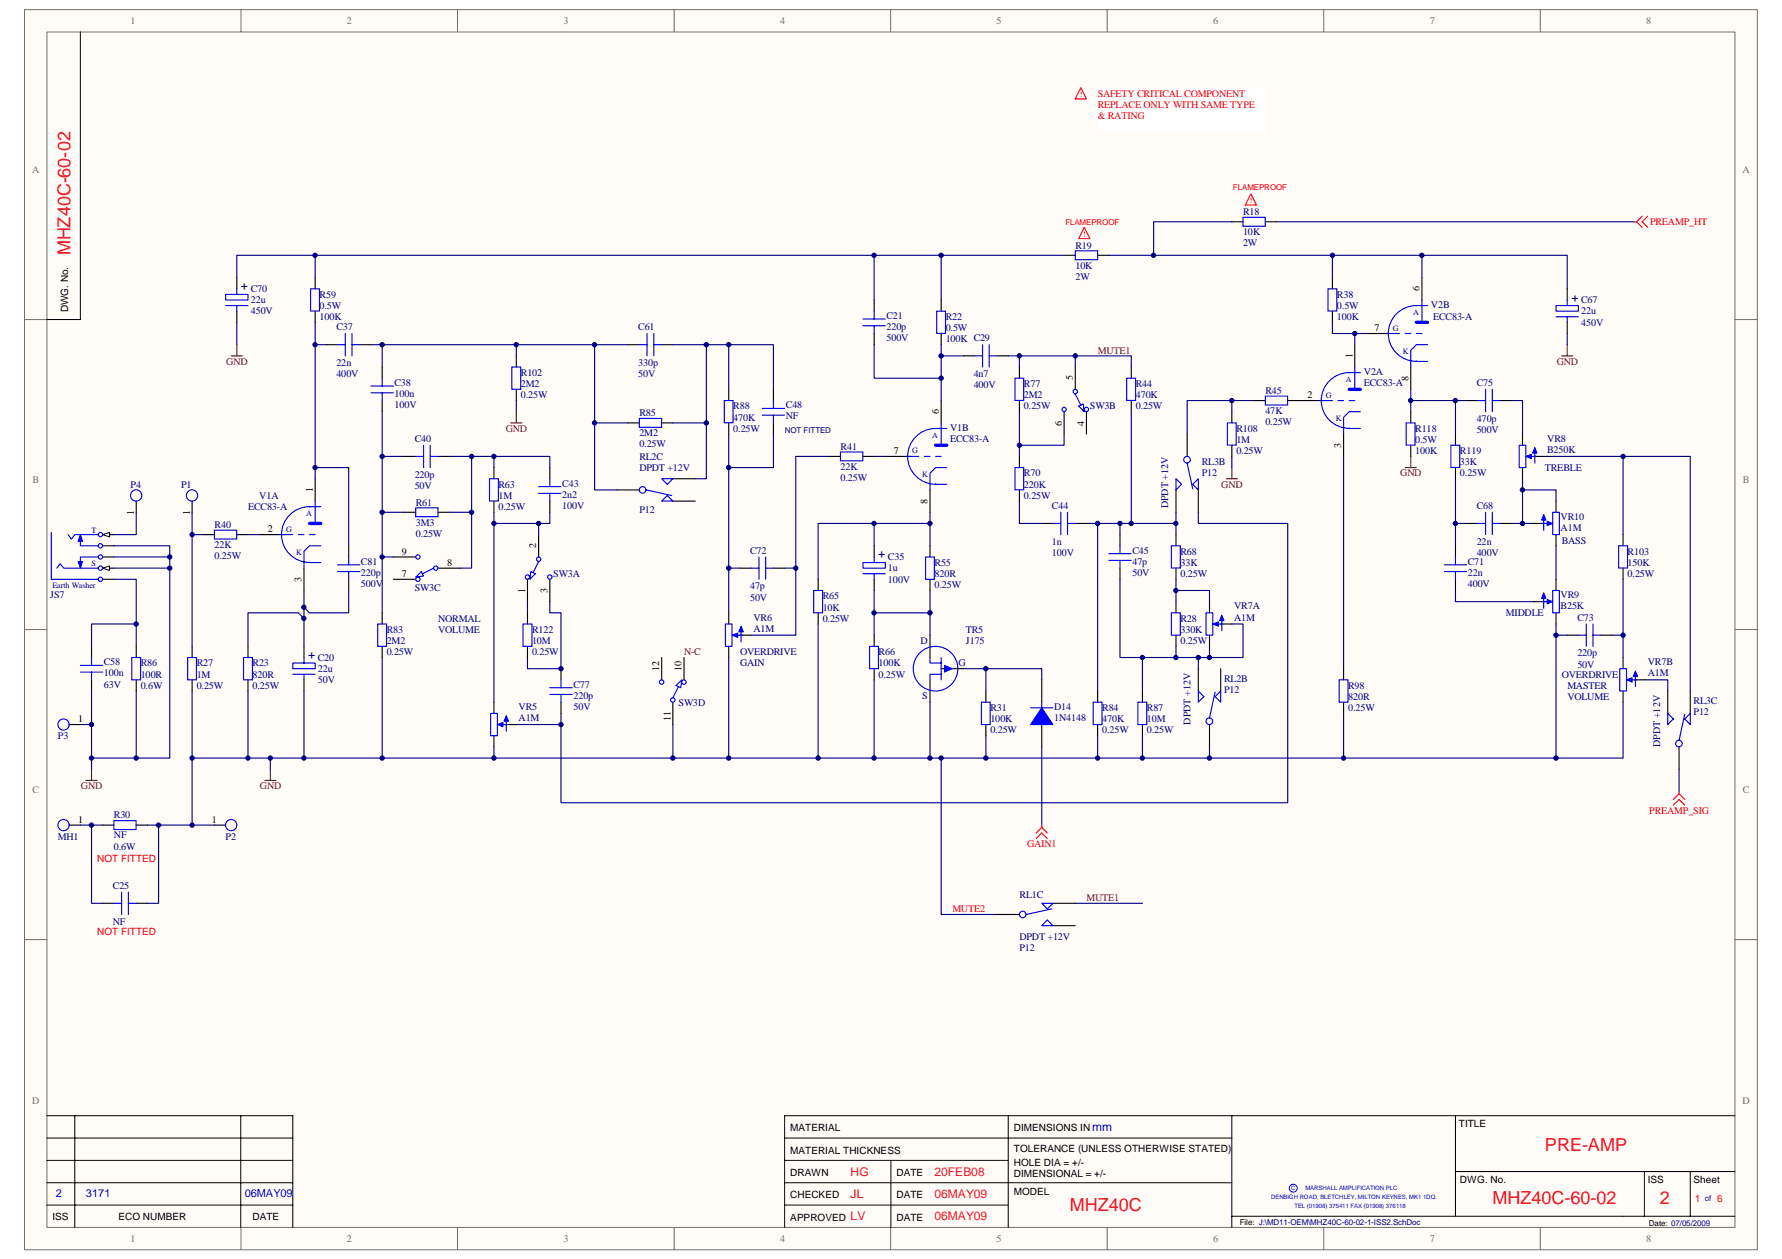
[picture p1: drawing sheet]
<svg xmlns="http://www.w3.org/2000/svg" width="297mm" height="210mm" viewBox="0 0 297 210" stroke-linecap="round" stroke-linejoin="round" font-family="sans-serif">
<path d="M4.1 1.6h288.8v206.8h-288.8z" fill="#fffcf8"/>
<path d="M4.1 1.6h288.8v206.8h-288.8z" fill="none" stroke="#706f64" stroke-width=".17"/>
<path d="M7.8 5.4h281.4v199.2h-281.4z" fill="#fffcf8"/>
<g fill="none" stroke="#706f64" stroke-width=".17">
<path d="M7.8 5.3h281.4v199.3h-281.4zM40.2 1.6v3.7M76.3 1.6v3.7M112.4 1.6v3.7M148.5 1.6v3.7M184.5 1.6v3.7M220.7 1.6v3.7M256.7 1.6v3.7M4.1 53.3h3.7M289.2 53.3h3.7M4.1 105h3.7M289.2 105h3.7"/>
<path d="M4.1 156.7h3.7M289.2 156.7h3.7M40.2 204.6v3.8M76.3 204.6v3.8M112.4 204.6v3.8M148.5 204.6v3.8M184.5 204.6v3.8M220.7 204.6v3.8M256.7 204.6v3.8"/>
</g>
<g fill="none" stroke="#000" stroke-width=".17">
<path d="M13.4 5.3v48h-5.6M7.8 186h41v18.6M7.8 189.7h41M7.8 193.5h41M7.8 197.2h41M12.5 186v18.6M40.1 186v18.6M130.8 189.7h74.5M130.8 193.5h37.3M130.8 197.2h74.5M148.5 193.5v11.1M168.1 186v18.6"/>
<path d="M205.3 186h-74.5v18.6M242.6 186v16.8M242.6 195.3h46.6M274.1 195.3v7.5M281.7 195.3v7.5M289.2 186h-83.9v18.6M7.8 200.9h41M130.8 200.9h37.3M205.3 202.8h83.9"/>
</g>
<path d="M214.9 198a.66 .66 0 0 1 1-.5 .66 .66 0 0 1 .1 1.1 .66 .66 0 0 1-1-.2l-.1-.3" fill="none" stroke="#00f" stroke-width=".17"/>
<path d="M17.1 89.1h1.9" fill="none" stroke="#000" stroke-width=".19"/>
<path d="M17.1 89.1l1.1-.3v.7z" fill="#fffcf8" stroke="#000" stroke-width=".17"/>
<path d="M17.1 96.6h1.9M17.1 94.7h1.9" fill="none" stroke="#000" stroke-width=".19"/>
<g fill="none" stroke="#00f" stroke-width=".19">
<path d="M8.5 96.6h7.9M11.3 89.1l.6 .8 .6-.8h3.9"/>
<circle cx="16.7" cy="89.1" r=".36"/>
<circle cx="16.7" cy="96.6" r=".36"/>
</g>
<path d="M17.1 94.7l1.1-.3v.7z" fill="#fffcf8" stroke="#000" stroke-width=".17"/>
<g fill="none" stroke="#00f" stroke-width=".19">
<path d="M207.2 36.2h3.7v1.5h-3.7zM37.6 49.1h3.7v.9h-3.7zM37.6 50.9h3.7M39.5 48.2v.9M39.5 50.9v1M51.8 48.2h1.5v3.7h-1.5zM56.3 57.5h1.2M57.5 55.6v3.7M58.7 57.5h1.3M58.7 55.6v3.7M106.6 57.5h1.3M107.9 55.6v3.7"/>
<path d="M109 55.6v3.7M109 57.5h1.3M143.8 53.2h3.8M143.8 54.3h3.8M145.7 51.9v1.3M145.7 54.3v1.3M156.1 51.9h1.5v3.7h-1.5zM162.5 59.3h1.3M163.8 57.5v3.7M164.9 57.5v3.7M164.9 59.3h1.3M179.2 41.8h3.8v1.5h-3.8z"/>
<path d="M221.4 48.2h1.4v3.7h-1.4zM231.4 55.6h1.9M234.2 55.6h1M236.1 55.6h.9M237 50v3.7M238 50.9h-1.9a4.6 4.6 0 0 0-4.7 4.7 4.6 4.6 0 0 0 4.7 4.6l1.9 .1M238 57.5h-1.9l-.9 .9v2.8M259.4 52.8h3.7M259.4 50.9h3.7v1h-3.7zM261.2 50v.9M261.2 52.8v.9M61.8 64.4h3.8"/>
<path d="M61.8 65.5h3.8M63.7 63.1v1.3M63.7 65.5v1.3M69.3 76.1h1.3M70.6 74.2v3.8M71.7 76.1h1.3M71.7 74.2v3.8M81.6 79.8h1.5v3.7h-1.5zM85.3 61.2h1.5v3.7h-1.5zM91.6 79.8v1.3M106.6 69.8h3.7v1.4h-3.7zM110.3 79.8h1.9l-1 1z"/>
<path d="M120.7 66.8h1.5v3.7h-1.5zM140.1 75.4h3.7v1.4h-3.7zM151.3 76.1h1.9M154.1 76.1h.9M156 76.1h.9M156.9 70.5v3.7M157.8 71.4h-1.8a4.6 4.6 0 0 0-4.7 4.7 4.6 4.6 0 0 0 4.7 4.6M157.8 78h-1.8l-1 .9v2.8M169.2 63.1h1.4v3.7h-1.4zM169.2 78h1.4v3.7h-1.4zM179.2 65.7l1 1.8M179.8 67.7l.7-.3 .2 1.2z"/>
<path d="M187.8 63.1h1.5v3.7h-1.5zM196 79.8l1 1-1 .9zM197.9 77.2l.9 4.3M204.6 70.5h1.5v3.7h-1.5zM210.9 66h3.7v1.5h-3.7zM220.2 66.8h1.9M223 66.8h1M224.9 66.8h.9M225.8 61.2v3.7M226.8 62.1h-1.8a4.6 4.6 0 0 0-4.8 4.7 4.6 4.6 0 0 0 4.8 4.6h1.8M226.8 68.6h-1.9l-.9 1v2.8M234.4 70.5h1.5v3.7h-1.5z"/>
<path d="M241.8 74.2h1.5v3.7h-1.5zM246.3 66.8h1.3M247.6 64.9v3.7M248.7 66.8h1.4M248.7 64.9v3.7M253.2 74.2h1.1v3.8h-1.1zM254.9 76.1h1.1M255.8 75.2v2M8.5 88.8v7.8M9.5 94.7l.5-.7 .6 .7h5.8M13.4 89.7v1.3h3M16.4 92.9h-3v1.3"/>
<path d="M22.6 83.5a.94 .94 0 0 1-.7-1.4 .94 .94 0 0 1 1.6 0 .94 .94 0 0 1-.8 1.4M32 83.5a.94 .94 0 0 1-.8-1.4 .94 .94 0 0 1 1.6 0 .94 .94 0 0 1-.8 1.4M35.7 88.4h3.8v1.5h-3.8zM46.9 89.1h1.9M49.7 89.1h1M51.6 93.8h1.9M51.6 89.1h.9M52.5 83.5v3.8M53.5 84.5h-1.9a4.6 4.6 0 0 0-4.7 4.6 4.6 4.6 0 0 0 4.7 4.7M53.5 91h-1.9l-.9 .9v2.8M56.3 94.2h3.7M56.3 95.3h3.7"/>
<path d="M58.1 92.9v1.3M58.1 95.3v1.3M69.3 84.7h3.7v1.4h-3.7zM70.2 95.3l.4 .7-1.3 .2zM72.3 94.7l-1.9 1M88.5 95.3l.7 .4-.9 .9zM89.8 93.6l-.9 1.9M89.8 81.1h3.7M89.8 82.3h3.7M91.6 82.3v1.2M107.7 81.7l4.3 .9M111.2 82.6l1 .9h-1.9z"/>
<path d="M125.2 94.7h1.3M126.5 92.9v3.7M127.6 92.9v3.7M127.6 94.7h1.3M135.6 98.4h1.5v3.8h-1.5zM143.8 93.8h3.8v.9h-3.8zM143.8 95.7h3.8M145.7 92.9v.9M145.7 95.7v.9M154.3 92.9h1.4v3.7h-1.4zM156 80.8h1.8M175.5 87.3h1.3"/>
<path d="M176.8 85.4v3.7M177.9 87.3h1.3M177.9 85.4v3.7M184.8 92.3h3.8M184.8 93.4h3.8M186.7 91v1.3M186.7 93.4v1.3M195.3 91h1.4v3.7h-1.4zM198.8 80.8l.9-1v1.9zM240.7 94.2h3.8M240.7 95.3h3.8M242.6 92.9v1.3"/>
<path d="M242.6 95.3v1.3M246.3 87.3h1.3M247.6 85.4v3.7M248.7 85.4v3.7M248.7 87.3h1.4M257.1 87.3h1.2M257.3 86.3v2.1M257.3 99.4v2M258.8 85.4h1.1v3.7h-1.1zM258.8 98.4h1.1v3.8h-1.1zM269.8 91h1.5v3.7h-1.5zM13.4 110.9h3.7"/>
<path d="M13.4 112.1h3.7M15.3 109.6v1.3M15.3 112.1v1.2M22 109.6h1.4v3.7h-1.4zM31.3 109.6h1.4v3.7h-1.4zM40.6 109.6h1.5v3.7h-1.5zM48.8 110.6h3.7v.9h-3.7zM48.8 112.4h3.7M50.7 109.6v1M50.7 112.4v.9M63 104h1.4v3.8h-1.4zM81.8 118.9h1.1v3.8h-1.1z"/>
<path d="M84.4 119.9v2M87.2 104h1.5v3.8h-1.5zM91.6 114.7h3.8M91.6 115.8h3.8M93.5 113.3v1.4M93.5 115.8v1.3M112.7 114.3l.9-1-.1 1.4zM113.1 114.5l-.9 1.8M120.9 104h1.1v3.8h-1.1zM122.6 105.9h1.1M123.5 105v2M144.9 107.8h1.5v3.7h-1.5z"/>
<path d="M155 109.6v1h1.9M156.9 112.4h-1.9v.9M156.9 109.6v3.7M171.8 118h3.7M173.6 117.1v.9M182.2 117.1h1.5v3.7h-1.5zM189.7 117.1h1.5v3.7h-1.5zM195.3 102.2h1.4v3.7h-1.4zM199.7 115.2l1 .9-1 1zM201 102.2h1.2v3.7h-1.2zM202.5 116.1l1-.9v1.9zM202.5 115.4l-.9 4.3"/>
<path d="M202.7 104h1.1M203.7 103.1v2.1M223.2 113.3h1.5v3.8h-1.5zM257.1 100.3h1.2M263.1 105.9h1.3M264.4 104v3.8M265.5 104v3.8M265.5 105.9h1.3M270 111.5h1.1v3.7h-1.1zM271.7 113.3h1.1M272.6 112.4v2.1M278 118.9l.9 1-.9 .9z"/>
<path d="M280.8 119.9l.9-1v1.9zM280.8 119.1l-.9 4.3M11.5 120.8a.95 .95 0 0 0-1.4-.8 .95 .95 0 0 0 0 1.7 .95 .95 0 0 0 1.4-.8M37.6 137.5a.94 .94 0 0 1 1.4-.8 .94 .94 0 0 1 .2 1.6 .94 .94 0 0 1-1.5-.4l-.1-.3M83.5 120.8h1.1M173.6 150.6h1.9l-.9 .9zM174.6 153.4l.9 .9h-1.9zM175.3 151.5l-4.3 1"/>
<circle cx="177.4" cy="68.3" r=".36"/>
<circle cx="179.2" cy="65.3" r=".37"/>
<circle cx="181.1" cy="68.3" r=".36"/>
<circle cx="197.9" cy="76.6" r=".55"/>
<circle cx="16.7" cy="94.7" r=".36"/>
<circle cx="16.7" cy="91" r=".36"/>
<circle cx="16.7" cy="92.9" r=".36"/>
<circle cx="69.7" cy="96.6" r=".36"/>
<circle cx="69.7" cy="92.9" r=".36"/>
<circle cx="72.6" cy="94.7" r=".36"/>
<circle cx="87.9" cy="96.2" r=".37"/>
<circle cx="89.8" cy="93.2" r=".37"/>
<circle cx="91.6" cy="96.2" r=".36"/>
<circle cx="107.1" cy="81.7" r=".55"/>
<circle cx="110.3" cy="113.7" r=".37"/>
<circle cx="112.1" cy="116.7" r=".37"/>
<circle cx="114" cy="113.7" r=".37"/>
<circle cx="155.9" cy="111.5" r="3.7"/>
<circle cx="201.6" cy="120.2" r=".55"/>
<circle cx="279.9" cy="124" r=".55"/>
<circle cx="170.5" cy="152.5" r=".55"/>
</g>
<g fill="none" stroke="#000" stroke-width=".19">
<path d="M205.3 37h1.9M210.9 37h1.9M39.5 46.3v1.9M39.5 51.9v1.8M52.5 46.3v1.9M52.5 51.9v1.8M54.4 57.5h1.9M60 57.5h1.8M86.1 59.3v1.9M104.7 57.5h1.9M110.3 57.5h1.9M145.7 50v1.9"/>
<path d="M145.7 55.6v1.9M156.9 50v1.9M156.9 55.6v1.9M160.6 59.3h1.9M166.2 59.3h1.9M177.4 42.6h1.8M183 42.6h1.8M222.1 46.3v1.9M222.1 51.9v1.8M225.8 57.5v3.7M227.7 55.6h3.7M237 46.3v3.7"/>
<path d="M261.2 48.2v1.8M261.2 53.7v1.9M52.5 79.8v3.7M63.7 61.2v1.9M63.7 66.8v1.8M67.4 76.1h1.9M73 76.1h1.9M82.3 78v1.8M86.1 64.9v1.9M91.6 78v1.8M104.7 70.5h1.9M110.3 70.5h1.9"/>
<path d="M112.2 79.8h3.7M121.5 64.9v1.9M121.5 70.5v1.9M138.2 76.1h1.9M143.8 76.1h1.9M147.6 76.1h3.7M156.9 66.8v3.7M169.9 61.2v1.9M169.9 66.8v1.8M169.9 76.1v1.9M177.4 68.6v3.8M179.2 61.2v3.7"/>
<path d="M181.1 68.6v3.8M188.6 61.2v1.9M188.6 66.8v1.8M197.9 72.4v3.7M205.3 68.6v1.9M205.3 74.2v1.9M209.1 66.8h1.8M214.6 66.8h5.6M224 72.4v3.7M235.2 61.2v3.7M235.2 68.6v1.9M235.2 74.2v1.9"/>
<path d="M242.6 72.4v1.8M242.6 78v1.8M244.5 66.8h1.8M250.1 66.8h1.8M253.8 72.4v1.8M253.8 78v1.8M255.6 76.1h1.9M17.1 92.9h1.9M17.1 91h1.9M22.7 83.5v1.9M32 83.5v1.9M33.9 89.1h1.8"/>
<path d="M39.5 89.1h1.8M43.2 89.1h3.7M50.7 94.7v3.7M58.1 91v1.9M58.1 96.6v1.8M65.6 92.9h3.7M65.6 96.6h3.7M67.4 85.4h1.9M73 94.7h3.7M73 85.4h1.9M82.3 83.5v1.9M87.9 96.6v3.7"/>
<path d="M89.8 89.1v3.8M91.6 83.5v1.9M91.6 96.6v3.7M102.8 81.7h3.8M112.2 83.5h3.7M123.3 94.7h1.9M128.9 94.7h1.9M136.4 96.6v1.8M145.7 91v1.9M145.7 96.6v1.8M155 81.7v3.7M155 91v1.9"/>
<path d="M155 96.6v1.8M169.9 81.7v1.8M173.6 87.3h1.9M179.2 87.3h1.9M186.7 89.1v1.9M186.7 94.7v1.9M196 81.7v3.7M196 89.1v1.9M196 94.7v1.9M199.7 81.7v3.7M242.6 91v1.9M242.6 96.6v1.8"/>
<path d="M244.5 87.3h1.8M250.1 87.3h1.8M255.6 87.3h1.9M259.4 83.5v1.9M259.4 89.1v1.9M259.4 96.6v1.8M270.5 89.1v1.9M270.5 94.7v1.9M15.3 107.8v1.8M15.3 113.3v1.9M22.7 107.8v1.8M22.7 113.3v1.9"/>
<path d="M32 107.8v1.8M32 113.3v1.9M41.3 107.8v1.8M41.3 113.3v1.9M50.7 107.8v1.8M50.7 113.3v1.9M63.7 102.2v1.8M63.7 107.8v1.8M82.3 117.1v1.8M87.9 102.2v1.8M87.9 107.8v1.8M93.5 111.5v1.8"/>
<path d="M93.5 117.1v1.8M110.3 109.6v3.7M112.2 117.1v3.7M114 109.6v3.7M121.5 102.2v1.8M121.5 107.8v1.8M123.3 105.9h1.9M136.4 102.2v1.8M145.7 105.9v1.9M145.7 111.5v1.8M155 105.9v3.7M155 113.3v3.8"/>
<path d="M156.9 111.5h3.7M173.6 113.3v3.8M183 115.2v1.9M190.4 115.2v1.9M196 100.3v1.9M196 105.9v1.9M199.7 111.5v3.7M201.6 100.3v1.9M201.6 105.9v1.9M203.5 111.5v3.7M203.5 104h1.8M224 111.5v1.8"/>
<path d="M224 117.1v1.8M255.6 100.3h1.9M259.4 102.2v1.8M261.2 105.9h1.9M266.8 105.9h1.9M270.5 109.6v1.9M270.5 115.2v1.9M272.4 113.3h1.9M278 115.2v3.7M281.7 115.2v3.7M11.5 120.8h1.9M35.7 137.6h1.9"/>
<path d="M82.3 122.7v1.8M84.2 120.8h1.9M173.6 120.8v3.7M183 120.8v1.9M190.4 120.8v1.9M201.6 120.8v3.7M279.9 124.5v3.7M166.2 152.5h3.7M175.5 150.6h3.7M175.5 154.3h3.7"/>
</g>
<g fill="#00f" stroke="#00f" stroke-width=".17">
<path d="M13 93.6h.8l-.4 1.1z"/>
<path d="M13.4 89.1l.4 1.2h-.8z"/>
<path d="M82.9 120.8l.9-.4v.8z"/>
<path d="M84.4 119.3l.4 .9h-.8z"/>
<path d="M122 105.9l1-.4v.8z"/>
<path d="M123.5 104.4l.4 .9h-.8z"/>
<path d="M257.9 86.9l.9 .4-.9 .4z"/>
<path d="M257.3 85.8l.4 .9h-.7z"/>
<path d="M257.9 99.9l.9 .4-.9 .4z"/>
<path d="M257.3 98.8l.4 1h-.7z"/>
<path d="M254.3 76.1l1-.4v.8z"/>
<path d="M255.8 74.6l.4 .9h-.7z"/>
<path d="M157.4 110.9l1.3 .6-1.3 .6z"/>
<path d="M202.2 104l.9-.3v.7z"/>
<path d="M203.7 102.6l.3 .9h-.7z"/>
<path d="M271.1 113.3l1-.3v.7z"/>
<path d="M272.6 111.9l.4 .9h-.8z"/>
</g>
<path d="M231.4 55.6h.6M151.3 76.1h.5M220.2 66.8h.6M46.9 89.1h.6" fill="none" stroke="#00f" stroke-width=".17"/>
<path d="M236.1 53.7h1.9M156 74.2h1.8M224.9 64.9h1.9M51.6 87.3h1.9" fill="none" stroke="#00f" stroke-width=".56"/>
<g fill="none" stroke="#000080" stroke-width=".19">
<path d="M205.3 37h-13v5.6M212.8 37h59.6M39.5 53.7v3.8M52.5 46.3v-3.7h93.2v7.4M52.5 42.6h-13v3.7M52.5 53.7v26.1M52.5 57.5h1.9M61.8 57.5h42.9M63.7 57.5v3.7M86.1 57.5v1.8M99.1 57.5v13h5.6M112.2 57.5h5.5v13"/>
<path d="M117.7 57.5h11.2v7.4M121.5 57.5v7.4M145.7 42.6h11.2v7.4M145.7 57.5v5.6h11.2M156.9 57.5v9.3M156.9 59.3h3.7M156.9 42.6h20.5M168.1 59.3h1.8v1.9M169.9 59.3h9.3v1.9M179.2 59.3h9.4v1.9M184.8 42.6h37.3M222.1 53.7v1.9h3.7"/>
<path d="M227.7 55.6h-1.9v1.9M237 46.3v-3.7h24.2v5.6M237 42.6h-14.9v3.7M261.2 55.6v1.9M52.5 78h5.6v13M63.7 76.1h3.7M63.7 68.6v33.6M74.9 76.1h3.7M82.3 76.1v1.9M86.1 66.8v1.8M91.6 78v-1.9h-13v9.3h-3.7M99.1 70.5v11.2h3.7"/>
<path d="M112.2 70.5h5.5v9.3h-1.8M121.5 72.4v29.8M128.9 72.4v5.6h-7.4M138.2 76.1h-5.6v18.6M145.7 76.1h1.9M169.9 68.6v5.6h7.5v-1.8M169.9 74.2v1.9M188.6 68.6v18.7h-7.5M205.3 66.8v1.8M205.3 76.1v1.9M209.1 66.8h-11.2v5.6M224 76.1v35.4"/>
<path d="M235.2 64.9v1.9h9.3M235.2 66.8v1.8M242.6 79.8v7.5h1.9M242.6 66.8v5.6M251.9 66.8h1.9v5.6M253.8 79.8v7.5h-1.9M257.5 76.1h13v13M270.5 76.1h11.2v39.1M19 96.6h3.7v11.2M19 91h9.3v1.9M19 92.9h9.3v33.5h-5.6M19 94.7h9.3"/>
<path d="M22.7 85.4v3.7h-3.7M32 85.4v3.7h1.9M32 89.1v18.7M41.3 89.1h1.9M50.7 98.4v9.4M58.1 98.4v3.8h-6.5l-.9-1M63.7 85.4h3.7M63.7 92.9h1.9M78.6 85.4v9.3h-1.9M82.3 85.4v31.7M89.8 87.3v1.8M91.6 85.4v1.9h-9.3"/>
<path d="M121.5 94.7h1.8M130.8 94.7h1.8v11.2h-7.4M145.7 98.4v3.8M155 91v-3.7h-18.6v9.3M155 85.4v1.9M155 98.4v3.8M169.9 83.5v3.8h3.7M183 87.3v27.9M186.7 96.6v13h9.3M186.7 87.3v1.8M188.6 87.3h7.4v1.8M196 98.4h5.6v1.9"/>
<path d="M196 85.4v1.9M196 96.6v3.7M199.7 85.4v1.9h14.9v46.5h-121.1v-13h-7.4M242.6 98.4v1.9h13M242.6 87.3v3.7M253.8 81.7h5.6v1.8M253.8 87.3h1.8M259.4 91v5.6M270.5 96.6v9.3M15.3 115.2v13M22.7 104h-7.4v3.8M22.7 115.2v11.2h-7.4"/>
<path d="M32 115.2v11.2h9.3v-11.2M50.7 115.2v11.2h-9.4M50.7 103.1l-1-.9h-8.4v5.6M63.7 109.6v16.8h-13M87.9 100.3v1.9M91.6 100.3v1.9h1.9v9.3h-5.6v-1.9M93.5 118.9v1.9M121.5 109.6v16.8M136.4 104v22.4h-54.1M145.7 105.9v-3.7h9.3v3.7M145.7 113.3v13.1M155 117.1v9.3h-18.6"/>
<path d="M160.6 111.5h13v1.8M190.4 109.6v5.6M196 107.8v1.8h5.6M199.7 109.6v1.9M205.3 104h1.9v5.6h-5.6v-1.8M224 118.9v7.5M259.4 104v22.4h-57.8M259.4 105.9h1.8M268.7 105.9h1.8v3.7M270.5 117.1v9.3h-11.1M274.3 113.3h3.7v1.9M13.4 120.8h1.9"/>
<path d="M32 126.4v11.2M45.1 126.4v1.8M82.3 124.5v1.9h-18.6M112.2 120.8v5.6M156.9 126.4v26.1h9.3M173.6 124.5v13.1M183 122.7v3.7h-28M190.4 122.7v3.7M201.6 124.5v1.9h-18.6M279.9 128.2v3.8M179.2 150.6h11.2"/>
</g>
<g fill="none" stroke="#800000" stroke-width=".19">
<path d="M38.5 59.3h1.9M39.5 57.5v1.8M260.3 59.3h1.9M261.2 57.5v1.8M85.1 70.5h1.9M86.1 68.6v1.9M204.4 79.8h1.9M205.3 78v1.8M234.2 78h1.9M235.2 76.1v1.9M14.3 130.1h1.9M15.3 128.2v1.9"/>
<path d="M44.1 130.1h1.9M45.1 128.2v1.9"/>
</g>
<g fill="none" stroke="#f00" stroke-width=".19">
<path d="M180.2 14.6l.9 1.9h-1.9zM272.4 37h.4M272.8 37l.9 .9M273.7 36l-.9 1M274.7 36l-1 1 1 .9M172.7 139.8l.9-.9 1 .9M173.6 137.9l-.9 1M173.6 137.9l1 1M173.6 137.6v.3M278.9 134.2l1-.9 .9 .9M279.9 132.4l-1 .9M279.9 132.4l.9 .9"/>
<path d="M279.9 132v.4"/>
</g>
<path d="M173.6 118l1.9 2.8h-3.7z" fill="#00f" stroke="#00f" stroke-width=".19"/>
<path d="M183 14.7h27.9v7.4h-27.9z" fill="#fff"/>
<path d="M183 14.6h27.9v7.5h-27.9z" fill="none" stroke="#fff" stroke-width=".17"/>
<path d="M180.7 37.9l1 1.9h-1.9zM208.5 32.3l.9 1.9h-1.8z" fill="none" stroke="#f00" stroke-width=".19"/>
<path d="M145.7 87.3v3.7M164.3 111.5v3.7M13.4 137.6h3.7M15.3 137.6v13h1.8M24.6 137.6h11.1M26.4 137.6v13h-1.8M164.3 122.7v3.7" fill="none" stroke="#000080" stroke-width=".19"/>
<path d="M128.9 64.9v1.9M128.9 70.5v1.9M164.3 115.2v1.9M11.5 137.6h1.9M17.1 137.6h1.9M22.7 137.6h1.9M164.3 120.8v1.9M17.1 150.6h1.9M22.7 150.6h1.9" fill="none" stroke="#000" stroke-width=".19"/>
<path d="M127.1 68.1h3.7M127.1 69.2h3.7M128.9 66.8v1.3M128.9 69.2v1.3M163.6 117.1h1.5v3.7h-1.5zM11.5 137.6a.95 .95 0 0 0-1.4-.8 .95 .95 0 0 0 0 1.6 .95 .95 0 0 0 1.4-.8M19 136.8h3.7v1.5h-3.7zM19 150.6h1.3M20.3 148.7v3.8M21.4 148.7v3.8M21.4 150.6h1.3" fill="none" stroke="#00f" stroke-width=".19"/>
<g fill="#000080" stroke="#000080" stroke-width=".17">
<circle cx="15.3" cy="137.6" r=".36"/>
<circle cx="15.3" cy="126.4" r=".36"/>
<circle cx="15.3" cy="120.8" r=".36"/>
<circle cx="22.7" cy="126.4" r=".36"/>
<circle cx="22.7" cy="104" r=".37"/>
<circle cx="26.4" cy="137.6" r=".36"/>
<circle cx="28.3" cy="94.7" r=".36"/>
<circle cx="28.3" cy="92.9" r=".36"/>
<circle cx="32" cy="137.6" r=".36"/>
<circle cx="32" cy="126.4" r=".36"/>
<circle cx="32" cy="89.1" r=".36"/>
<circle cx="41.3" cy="126.4" r=".36"/>
<circle cx="45.1" cy="126.4" r=".36"/>
<circle cx="50.7" cy="126.4" r=".36"/>
<circle cx="50.6" cy="103.1" r=".36"/>
<circle cx="50.6" cy="101.2" r=".36"/>
<circle cx="52.5" cy="78" r=".36"/>
<circle cx="52.5" cy="57.5" r=".36"/>
<circle cx="52.5" cy="42.6" r=".36"/>
<circle cx="63.7" cy="126.4" r=".36"/>
<circle cx="63.7" cy="92.9" r=".37"/>
<circle cx="63.7" cy="85.4" r=".37"/>
<circle cx="63.7" cy="76.1" r=".37"/>
<circle cx="63.7" cy="57.5" r=".37"/>
<circle cx="78.6" cy="85.4" r=".36"/>
<circle cx="78.6" cy="76.1" r=".36"/>
<circle cx="82.3" cy="126.4" r=".36"/>
<circle cx="82.3" cy="87.3" r=".36"/>
<circle cx="82.3" cy="76.1" r=".36"/>
<circle cx="86.1" cy="57.5" r=".36"/>
<circle cx="89.8" cy="87.3" r=".36"/>
<circle cx="93.5" cy="120.8" r=".36"/>
<circle cx="93.5" cy="111.5" r=".36"/>
<circle cx="99.1" cy="70.5" r=".36"/>
<circle cx="99.1" cy="57.5" r=".36"/>
<circle cx="112.2" cy="126.4" r=".36"/>
<circle cx="117.7" cy="70.5" r=".36"/>
<circle cx="117.7" cy="57.5" r=".36"/>
<circle cx="121.5" cy="126.4" r=".36"/>
<circle cx="121.5" cy="94.7" r=".36"/>
<circle cx="121.5" cy="78" r=".36"/>
<circle cx="121.5" cy="57.5" r=".36"/>
<circle cx="132.6" cy="94.7" r=".36"/>
<circle cx="136.4" cy="126.4" r=".36"/>
<circle cx="145.7" cy="126.4" r=".36"/>
<circle cx="145.7" cy="102.2" r=".36"/>
<circle cx="145.7" cy="87.3" r=".36"/>
<circle cx="145.7" cy="42.6" r=".36"/>
<circle cx="155" cy="126.4" r=".36"/>
<circle cx="155" cy="102.2" r=".37"/>
<circle cx="155" cy="87.3" r=".37"/>
<circle cx="156.9" cy="126.4" r=".36"/>
<circle cx="156.9" cy="63.1" r=".37"/>
<circle cx="156.9" cy="59.3" r=".37"/>
<circle cx="156.9" cy="42.6" r=".37"/>
<circle cx="164.3" cy="126.4" r=".36"/>
<circle cx="164.3" cy="111.5" r=".36"/>
<circle cx="169.9" cy="74.2" r=".36"/>
<circle cx="169.9" cy="59.3" r=".36"/>
<circle cx="179.2" cy="59.3" r=".36"/>
<circle cx="183" cy="126.4" r=".36"/>
<circle cx="183" cy="87.3" r=".36"/>
<circle cx="186.7" cy="87.3" r=".36"/>
<circle cx="188.6" cy="87.3" r=".36"/>
<circle cx="190.4" cy="126.4" r=".36"/>
<circle cx="190.4" cy="109.6" r=".36"/>
<circle cx="192.3" cy="42.6" r=".36"/>
<circle cx="196" cy="109.6" r=".36"/>
<circle cx="196" cy="98.4" r=".36"/>
<circle cx="196" cy="87.3" r=".36"/>
<circle cx="199.7" cy="109.6" r=".37"/>
<circle cx="201.6" cy="126.4" r=".36"/>
<circle cx="201.6" cy="109.6" r=".37"/>
<circle cx="205.3" cy="66.8" r=".37"/>
<circle cx="222.1" cy="42.6" r=".36"/>
<circle cx="224" cy="126.4" r=".36"/>
<circle cx="225.8" cy="55.6" r=".36"/>
<circle cx="235.1" cy="66.8" r=".36"/>
<circle cx="237" cy="42.6" r=".36"/>
<circle cx="242.6" cy="87.3" r=".36"/>
<circle cx="242.6" cy="66.8" r=".36"/>
<circle cx="253.8" cy="87.3" r=".37"/>
<circle cx="253.8" cy="81.7" r=".37"/>
<circle cx="259.4" cy="126.4" r=".36"/>
<circle cx="259.4" cy="105.9" r=".36"/>
<circle cx="270.5" cy="105.9" r=".36"/>
<circle cx="270.5" cy="76.1" r=".36"/>
</g>
<g font-size="3" fill="#ee0e22">
<text x="11.8" y="42.6" transform="rotate(-90 11.8 42.6)">MHZ40C-60-02</text>
<text x="257.5" y="191.9">PRE-AMP</text>
<text x="178.3" y="201.9">MHZ40C</text>
<text x="248.8" y="200.8">MHZ40C-60-02</text>
<text x="276.7" y="200.8">2</text>
</g>
<g font-size="2" fill="#000080">
<text x="41.3" y="48.4" transform="rotate(-90 41.3 48.4)">+</text>
<text x="263.1" y="50.3" transform="rotate(-90 263.1 50.3)">+</text>
<text x="147.5" y="93.1" transform="rotate(-90 147.5 93.1)">+</text>
<text x="52.5" y="109.9" transform="rotate(-90 52.5 109.9)">+</text>
</g>
<text font-size="2" fill="#00f" x="182.1" y="188.6">mm</text>
<g font-size="2" fill="#ee0e22">
<text x="141.8" y="196">HG</text>
<text x="155.8" y="196">20FEB08</text>
<text x="141.8" y="199.7">JL</text>
<text x="141.8" y="203.5">LV</text>
<text x="155.8" y="199.7">06MAY09</text>
<text x="155.8" y="203.5">06MAY09</text>
</g>
<g font-size="1.8" fill="#00f">
<text x="9.3" y="199.6">2</text>
<text x="14.3" y="199.6">3171</text>
<text x="40.8" y="199.6">06MAY09</text>
</g>
<g font-size="1.7" fill="#706f64">
<text x="21.7" y="4">1</text>
<text x="57.8" y="4">2</text>
<text x="93.9" y="4">3</text>
<text x="130" y="4">4</text>
<text x="166.1" y="4">5</text>
<text x="202.2" y="4">6</text>
<text x="238.3" y="4">7</text>
<text x="274.4" y="4">8</text>
<text x="5.4" y="28.9">A</text>
<text x="290.5" y="28.9">A</text>
<text x="5.4" y="80.6">B</text>
<text x="290.5" y="80.6">B</text>
<text x="5.4" y="132.3">C</text>
<text x="290.5" y="132.3">C</text>
<text x="5.4" y="184">D</text>
<text x="290.5" y="184">D</text>
<text x="21.7" y="207">1</text>
<text x="57.8" y="207">2</text>
<text x="93.9" y="207">3</text>
<text x="130" y="207">4</text>
<text x="166.1" y="207">5</text>
<text x="202.2" y="207">6</text>
<text x="238.3" y="207">7</text>
<text x="274.4" y="207">8</text>
</g>
<g font-size="1.7" fill="#f00">
<text x="183" y="16.1">SAFETY CRITICAL COMPONENT</text>
<text x="183" y="18">REPLACE ONLY WITH SAME TYPE</text>
<text x="183" y="19.8">&amp; RATING</text>
<text x="275" y="37.5">PREAMP_HT</text>
<text x="274.9" y="135.7">PREAMP_SIG</text>
<text x="16.2" y="143.7">NOT FITTED</text>
<text x="171.2" y="141.3">GAIN1</text>
<text x="16.2" y="155.9">NOT FITTED</text>
<text x="158.7" y="152.1">MUTE2</text>
</g>
<g font-size="1.7" fill="#000080">
<text x="207.2" y="35.9">R18</text>
<text x="179.3" y="41.4">R19</text>
<text x="207.2" y="39.2">10K</text>
<text x="207.2" y="41.1">2W</text>
<text x="179.3" y="44.8">10K</text>
<text x="179.3" y="46.7">2W</text>
<text x="41.8" y="50.6">22u</text>
<text x="41.8" y="52.4">450V</text>
<text x="41.8" y="48.7">C70</text>
<text x="53.3" y="51.5">0.5W</text>
<text x="53.3" y="53.4">100K</text>
<text x="53.3" y="49.6">R59</text>
<text x="147.8" y="53.2">C21</text>
<text x="157.6" y="53.4">R22</text>
<text x="222.9" y="51.5">0.5W</text>
<text x="222.9" y="53.4">100K</text>
<text x="222.9" y="49.6">R38</text>
<text x="238.5" y="51.3">V2B</text>
<text x="238.9" y="53.4">ECC83-A</text>
<text x="263.6" y="52.4">22u</text>
<text x="263.6" y="50.6">C67</text>
<text x="56.1" y="55">C37</text>
<text x="106.4" y="55">C61</text>
<text x="147.8" y="55">220p</text>
<text x="147.8" y="56.9">500V</text>
<text x="157.6" y="55.2">0.5W</text>
<text x="157.6" y="57.1">100K C29</text>
<text x="263.6" y="54.3">450V</text>
<text x="56.1" y="61">22n</text>
<text x="56.1" y="62.9">400V</text>
<text x="65.8" y="64.3">C38</text>
<text x="86.8" y="64.5">2M2</text>
<text x="86.8" y="62.7">R102</text>
<text x="106.4" y="61">330p</text>
<text x="106.4" y="62.9">50V</text>
<text x="162.3" y="62.9">4n7</text>
<text x="162.3" y="64.7">400V</text>
<text x="170.7" y="64.5">R77</text>
<text x="189.3" y="64.5">R44</text>
<text x="210.9" y="65.7">R45</text>
<text x="227.3" y="64.3">ECC83-A</text>
<text x="227.3" y="62.5">V2A</text>
<text x="246.1" y="64.3">C75</text>
<text x="65.8" y="66.2">100n</text>
<text x="65.8" y="68.1">100V</text>
<text x="86.8" y="66.4">0.25W</text>
<text x="106.6" y="69.4">R85</text>
<text x="122.2" y="70.1">470K</text>
<text x="122.2" y="72">0.25W</text>
<text x="122.2" y="68.3">R88</text>
<text x="131" y="69.9">NF</text>
<text x="131" y="68.1">C48</text>
<text x="158.4" y="71.8">V1B</text>
<text x="170.7" y="66.4">2M2</text>
<text x="170.7" y="68.3">0.25W</text>
<text x="181.7" y="68.3">SW3B</text>
<text x="189.3" y="66.4">470K</text>
<text x="189.3" y="68.3">0.25W</text>
<text x="206.1" y="72">R108</text>
<text x="210.9" y="69">47K</text>
<text x="210.9" y="70.9">0.25W</text>
<text x="235.9" y="72">R118</text>
<text x="246.1" y="70.3">470p</text>
<text x="69.1" y="73.7">C40</text>
<text x="106.6" y="72.7">2M2</text>
<text x="106.6" y="74.6">0.25W</text>
<text x="106.6" y="76.6">RL2C</text>
<text x="140.1" y="75">R41</text>
<text x="158.4" y="73.7">ECC83-A</text>
<text x="200.3" y="77.6">RL3B</text>
<text x="206.1" y="73.9">1M</text>
<text x="206.1" y="75.7">0.25W</text>
<text x="235.9" y="73.9">0.5W</text>
<text x="235.9" y="75.7">100K</text>
<text x="243.3" y="77.6">33K</text>
<text x="243.3" y="75.7">R119</text>
<text x="246.1" y="72.2">500V</text>
<text x="257.9" y="75.5">B250K</text>
<text x="257.9" y="73.7">VR8</text>
<text x="21.8" y="81.3">P4</text>
<text x="30.2" y="81.3">P1</text>
<text x="43.2" y="83.2">V1A</text>
<text x="69.1" y="79.6">220p</text>
<text x="69.1" y="81.5">50V</text>
<text x="83.1" y="83.2">1M</text>
<text x="83.1" y="81.3">R63</text>
<text x="93.7" y="83">2n2</text>
<text x="93.7" y="81.1">C43</text>
<text x="106.6" y="78.5">DPDT +12V</text>
<text x="140.1" y="78.3">22K</text>
<text x="140.1" y="80.2">0.25W</text>
<text x="170.7" y="81.3">220K</text>
<text x="170.7" y="83.2">0.25W</text>
<text x="170.7" y="79.4">R70</text>
<text x="200.3" y="79.4">P12</text>
<text x="243.3" y="79.4">0.25W</text>
<text x="257.5" y="78.5">TREBLE</text>
<text x="35.8" y="88">R40</text>
<text x="41.4" y="85">ECC83-A</text>
<text x="69.3" y="87.6">3M3</text>
<text x="69.3" y="89.5">0.25W</text>
<text x="69.3" y="84.3">R61</text>
<text x="83.1" y="85">0.25W</text>
<text x="93.7" y="84.8">100V</text>
<text x="106.6" y="85.6">P12</text>
<text x="175.3" y="84.8">C44</text>
<text x="194.7" y="84.8" transform="rotate(-90 194.7 84.8)">DPDT +12V</text>
<text x="246.1" y="84.8">C68</text>
<text x="260.1" y="88.6">A1M</text>
<text x="260.1" y="86.7">VR10</text>
<text x="35.8" y="91.4">22K</text>
<text x="35.8" y="93.2">0.25W</text>
<text x="60.2" y="94.1">C81</text>
<text x="125" y="92.3">C72</text>
<text x="148" y="95.3">1u</text>
<text x="148" y="93.4">C35</text>
<text x="155.8" y="94.3">R55</text>
<text x="175.3" y="90.8">1n</text>
<text x="175.3" y="92.7">100V</text>
<text x="188.8" y="94.1">47p</text>
<text x="188.8" y="92.3">C45</text>
<text x="196.8" y="94.3">33K</text>
<text x="196.8" y="92.5">R68</text>
<text x="244.7" y="94.1">C71</text>
<text x="246.1" y="90.8">22n</text>
<text x="246.1" y="92.7">400V</text>
<text x="260.3" y="90.6">BASS</text>
<text x="271.3" y="94.3">150K</text>
<text x="271.3" y="92.5">R103</text>
<text x="8.4" y="99.7">JS7</text>
<text x="60.2" y="96">220p</text>
<text x="60.2" y="97.9">500V</text>
<text x="69.1" y="98.6">SW3C</text>
<text x="92.2" y="96.2">SW3A</text>
<text x="125" y="98.3">47p</text>
<text x="125" y="100.1">50V</text>
<text x="137.1" y="101.8">10K</text>
<text x="137.1" y="99.9">R65</text>
<text x="148" y="97.1">100V</text>
<text x="155.8" y="96.2">820R</text>
<text x="155.8" y="98.1">0.25W</text>
<text x="188.8" y="96">50V</text>
<text x="196.8" y="96.2">0.25W</text>
<text x="205.7" y="101.6">VR7A</text>
<text x="244.7" y="96">22n</text>
<text x="244.7" y="97.9">400V</text>
<text x="260.1" y="101.6">B25K</text>
<text x="260.1" y="99.7">VR9</text>
<text x="271.3" y="96.2">0.25W</text>
<text x="64.5" y="107.4">2M2</text>
<text x="64.5" y="105.5">R83</text>
<text x="73" y="103.7">NORMAL</text>
<text x="73" y="105.5">VOLUME</text>
<text x="88.7" y="107.4">10M</text>
<text x="88.7" y="105.5">R122</text>
<text x="125.6" y="105.3">A1M</text>
<text x="125.6" y="103.5">VR6</text>
<text x="137.1" y="103.7">0.25W</text>
<text x="153.4" y="107.4">D</text>
<text x="161" y="105.5">TR5</text>
<text x="161" y="107.4">J175</text>
<text x="196.8" y="105.5">330K</text>
<text x="196.8" y="107.4">0.25W</text>
<text x="196.8" y="103.7">R28</text>
<text x="205.7" y="103.5">A1M</text>
<text x="251" y="102.7">MIDDLE</text>
<text x="262.9" y="103.5">C73</text>
<text x="17.3" y="112.8">100n</text>
<text x="17.3" y="110.9">C58</text>
<text x="23.5" y="113">100R</text>
<text x="23.5" y="111.1">R86</text>
<text x="32.8" y="113">1M</text>
<text x="32.8" y="111.1">R27</text>
<text x="42.1" y="113">820R</text>
<text x="42.1" y="111.1">R23</text>
<text x="53" y="110.2">C20</text>
<text x="53" y="112">22u</text>
<text x="53" y="113.9">50V</text>
<text x="64.5" y="109.2">0.25W</text>
<text x="88.7" y="109.2">0.25W</text>
<text x="123.4" y="109.2">OVERDRIVE</text>
<text x="123.4" y="111.1">GAIN</text>
<text x="146.4" y="111.1">100K</text>
<text x="146.4" y="113">0.25W</text>
<text x="146.4" y="109.2">R66</text>
<text x="159.8" y="111.1">G</text>
<text x="204" y="113.6">RL2B</text>
<text x="260.3" y="113">OVERDRIVE</text>
<text x="262.9" y="109.4">220p</text>
<text x="262.9" y="111.3">50V</text>
<text x="274.7" y="110.9">VR7B</text>
<text x="274.7" y="112.8">A1M</text>
<text x="17.3" y="114.6">63V</text>
<text x="23.5" y="114.8">0.6W</text>
<text x="32.8" y="114.8">0.25W</text>
<text x="42.1" y="114.8">0.25W</text>
<text x="86.4" y="118.4">VR5</text>
<text x="95.6" y="116.5">220p</text>
<text x="95.6" y="118.4">50V</text>
<text x="95.6" y="114.6">C77</text>
<text x="113.1" y="117.6">SW3D</text>
<text x="153.7" y="116.5">S</text>
<text x="165.1" y="118.6">R31</text>
<text x="175.7" y="118.4">D14</text>
<text x="183.7" y="118.6">R84</text>
<text x="191.2" y="118.6">R87</text>
<text x="204" y="115.5">P12</text>
<text x="224.7" y="116.7">820R</text>
<text x="224.7" y="118.6">0.25W</text>
<text x="224.7" y="114.8">R98</text>
<text x="261.3" y="114.8">MASTER</text>
<text x="261.3" y="116.7">VOLUME</text>
<text x="282.3" y="119.2">P12</text>
<text x="282.3" y="117.3">RL3C</text>
<text x="9.6" y="123.2">P3</text>
<text x="86.4" y="120.2">A1M</text>
<text x="165.1" y="120.4">100K</text>
<text x="165.1" y="122.3">0.25W</text>
<text x="175.7" y="120.2">1N4148</text>
<text x="183.7" y="120.4">470K</text>
<text x="183.7" y="122.3">0.25W</text>
<text x="191.2" y="120.4">10M</text>
<text x="191.2" y="122.3">0.25W</text>
<text x="198.5" y="120.8" transform="rotate(-90 198.5 120.8)">DPDT +12V</text>
<text x="276.7" y="124.5" transform="rotate(-90 276.7 124.5)">DPDT +12V</text>
<text x="19" y="136.4">R30</text>
<text x="9.6" y="140">MH1</text>
<text x="19" y="139.8">NF</text>
<text x="19" y="141.6">0.6W</text>
<text x="37.6" y="140">P2</text>
<text x="18.8" y="148.2">C25</text>
<text x="169.9" y="149.7">RL1C</text>
<text x="18.8" y="154.1">NF</text>
<text x="169.9" y="156.7">DPDT +12V</text>
<text x="169.9" y="158.6">P12</text>
</g>
<g font-size="1.7">
<text x="11.3" y="52.1" transform="rotate(-90 11.3 52.1)">DWG. No.</text>
<text x="236.6" y="48.5" transform="rotate(-90 236.6 48.5)">6</text>
<text x="225.4" y="59.7" transform="rotate(-90 225.4 59.7)">1</text>
<text x="229.1" y="55.2">7</text>
<text x="178.8" y="63.4" transform="rotate(-90 178.8 63.4)">5</text>
<text x="234.8" y="63.5" transform="rotate(-90 234.8 63.5)">8</text>
<text x="156.5" y="69" transform="rotate(-90 156.5 69)">6</text>
<text x="177" y="71" transform="rotate(-90 177 71)">6</text>
<text x="180.7" y="71" transform="rotate(-90 180.7 71)">4</text>
<text x="217.9" y="66.4">2</text>
<text x="149" y="75.7">7</text>
<text x="223.6" y="74.7" transform="rotate(-90 223.6 74.7)">3</text>
<text x="52.1" y="82.1" transform="rotate(-90 52.1 82.1)">1</text>
<text x="22.3" y="85.9" transform="rotate(-90 22.3 85.9)">1</text>
<text x="31.6" y="85.9" transform="rotate(-90 31.6 85.9)">1</text>
<text x="44.6" y="88.8">2</text>
<text x="154.6" y="84" transform="rotate(-90 154.6 84)">8</text>
<text x="67" y="92.5">9</text>
<text x="74.5" y="94.3">8</text>
<text x="89.4" y="91.4" transform="rotate(-90 89.4 91.4)">2</text>
<text x="50.3" y="97.1" transform="rotate(-90 50.3 97.1)">3</text>
<text x="67" y="96.2">7</text>
<text x="87.5" y="98.9" transform="rotate(-90 87.5 98.9)">1</text>
<text x="91.2" y="98.9" transform="rotate(-90 91.2 98.9)">3</text>
<text x="109.9" y="111.9" transform="rotate(-90 109.9 111.9)">12</text>
<text x="113.6" y="111.9" transform="rotate(-90 113.6 111.9)">10</text>
<text x="13" y="120.4">1</text>
<text x="111.8" y="120.3" transform="rotate(-90 111.8 120.3)">11</text>
<text x="13" y="137.2">1</text>
<text x="35.3" y="137.2">1</text>
<text x="131.7" y="188.6">MATERIAL</text>
<text x="169" y="188.6">DIMENSIONS IN</text>
<text x="169" y="192">TOLERANCE (UNLESS OTHERWISE STATED)</text>
<text x="243.2" y="187.9">TITLE</text>
<text x="131.7" y="192.4">MATERIAL THICKNESS</text>
<text x="131.7" y="196.1">DRAWN</text>
<text x="149.4" y="196.1">DATE</text>
<text x="169" y="196.3">DIMENSIONAL = +/-</text>
<text x="169" y="194.4">HOLE DIA = +/-</text>
<text x="243.3" y="197.2">DWG. No.</text>
<text x="274.7" y="197.2">ISS</text>
<text x="282.3" y="197.2">Sheet</text>
<text x="8.7" y="203.3">ISS</text>
<text x="19.7" y="203.3">ECO NUMBER</text>
<text x="42.1" y="203.3">DATE</text>
<text x="131.7" y="199.8">CHECKED</text>
<text x="131.7" y="203.5">APPROVED</text>
<text x="149.4" y="199.8">DATE</text>
<text x="149.4" y="203.5">DATE</text>
<text x="169" y="199.2">MODEL</text>
</g>
<g font-size="1.7" fill="#800000">
<text x="183" y="58.9">MUTE1</text>
<text x="37.7" y="60.8">GND</text>
<text x="259.5" y="60.8">GND</text>
<text x="84.3" y="72">GND</text>
<text x="203.6" y="81.3">GND</text>
<text x="233.4" y="79.4">GND</text>
<text x="114" y="109.2">N-C</text>
<text x="13.5" y="131.6">GND</text>
<text x="43.3" y="131.6">GND</text>
<text x="181.1" y="150.2">MUTE1</text>
</g>
<g font-size="1.7" fill="#ee0e22">
<text x="282.5" y="200.4">1</text>
<text x="286.2" y="200.4">6</text>
</g>
<g font-size="1.3" fill="#f00">
<text x="180" y="16.2">!</text>
<text x="205.5" y="31.7">FLAMEPROOF</text>
<text x="208.3" y="33.9">!</text>
<text x="177.6" y="37.5">FLAMEPROOF</text>
<text x="180.5" y="39.5">!</text>
</g>
<g font-size="1.3" fill="#000080">
<text x="235.5" y="52.5">A</text>
<text x="232.2" y="55.1">G</text>
<text x="233.8" y="59">K</text>
<text x="224.3" y="63.7">A</text>
<text x="221" y="66.3">G</text>
<text x="222.7" y="70.2">K</text>
<text x="130.8" y="72.1">NOT FITTED</text>
<text x="152" y="75.6">G</text>
<text x="155.4" y="73">A</text>
<text x="153.7" y="79.5">K</text>
<text x="15.3" y="88.8">T</text>
<text x="47.7" y="88.6">G</text>
<text x="51.1" y="86">A</text>
<text x="15.3" y="94.4">S</text>
<text x="49.4" y="92.5">K</text>
<text x="8.7" y="98">Earth Washer</text>
</g>
<text font-size="1.3" fill="#00f" x="284.2" y="200.3">of</text>
<g font-size="1.3">
<text x="206.6" y="204.2">File: J:\MD11-OEM\MHZ40C-60-02-1-ISS2.SchDoc</text>
<text x="274.8" y="204.4">Date: 07/05/2009</text>
</g>
<g font-size="1" fill="#00f">
<text x="211.9" y="200">DENBIGH ROAD, BLETCHLEY, MILTON KEYNES, MK1 1DQ.</text>
<text x="215.2" y="198.5">C</text>
<text x="215.8" y="201.4">TEL (01908) 375411 FAX (01908) 376118</text>
<text x="217.6" y="198.5">MARSHALL AMPLIFICATION PLC</text>
</g>
</svg>
